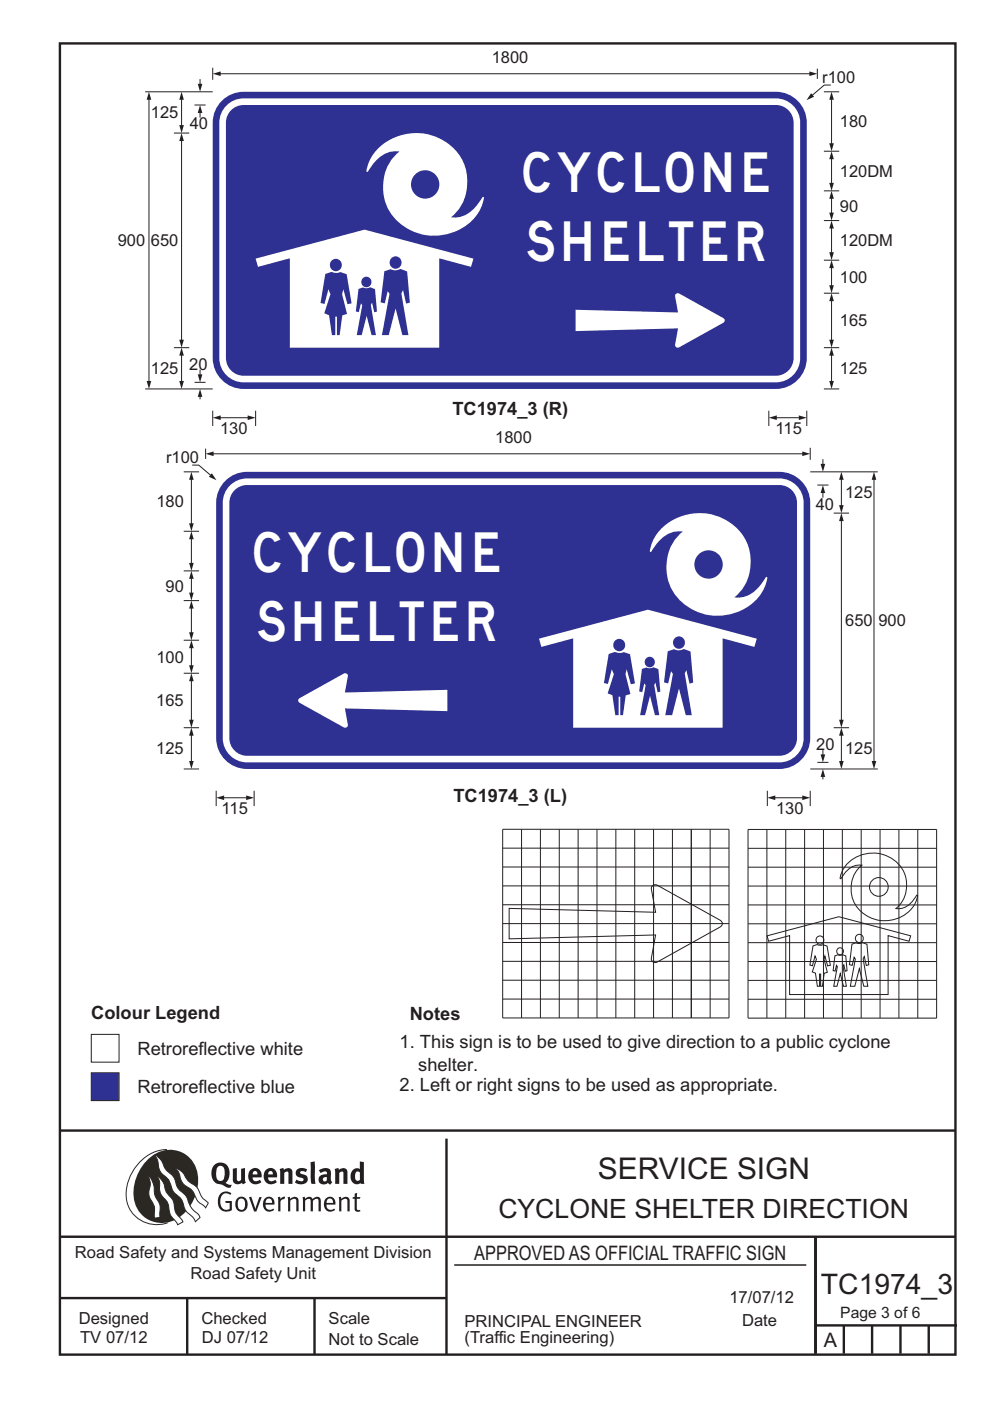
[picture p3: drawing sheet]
<svg xmlns="http://www.w3.org/2000/svg" width="210mm" height="297mm" viewBox="0 0 210 297" stroke-linecap="round" stroke-linejoin="round" font-family="sans-serif">
<g fill="none" stroke="#231f20" stroke-width=".51">
<path d="M12.7 9.2h190v278h-190zM12.7 239.7h189.9M94.7 241.4v45.8M12.7 262.2h190.1M12.7 275.2h82M39.7 275.2v12M66.7 275.2v12M173 262.2v24.8M173 281h30M179 281v6M185 281v6M191 281v6"/>
<path d="M197 281v6"/>
</g>
<path d="M96.4 268.2h74.6" fill="none" stroke="#231f20" stroke-width=".21"/>
<path d="M35.4 243.7a9.3 9.3 0 0 0-8.6 8.6 6.5 6.5 0 0 0 8.8 7" fill="none" stroke="#2b2824" stroke-width=".21"/>
<path d="M31.4 245.8a6.1 6.1 0 0 1 6.8-1.6 6.1 6.1 0 0 1 3.8 5.7 9.5 9.5 0 0 1-5.9 9.2 6 6 0 0 1-7.8-6.3 10.3 10.3 0 0 1 3.1-7z" fill-rule="evenodd" fill="#2b2824"/>
<g fill="#fff" stroke="#2b2824" stroke-width=".21">
<path d="M31.6 249.4a1.47 1.47 0 0 1 .7 1.1l.4 1.5a4.1 4.1 0 0 0 1.1 3l.2 1.1v2l-1.2 .2-.1-1a3.9 3.9 0 0 0-.9-3.3 5 5 0 0 1 .1-2.9z" fill-rule="evenodd"/>
<path d="M37.2 247.7l.6 .2a4.2 4.2 0 0 1 1.9 2.3l1.1 .8a3.2 3.2 0 0 1 1.7 2.3l.6 .8 1.1 1-.6 1-.4-.5a3.8 3.8 0 0 1-2-2.6 4.6 4.6 0 0 0-2-1.7 5.1 5.1 0 0 1-1.3-2.8z" fill-rule="evenodd"/>
<path d="M32.8 244.9a3.4 3.4 0 0 1 2 2.5l.8 1a4.3 4.3 0 0 1 2 3.2l.6 .9a5 5 0 0 1 2.1 3.1l.7 .9a2.97 2.97 0 0 1 1.4 1.6l-1 .9a3.2 3.2 0 0 0-1.5-1.8l-.7-.9a4.6 4.6 0 0 0-2.2-3.3 4 4 0 0 1-1-2.4 4 4 0 0 0-1.6-1.7 3.6 3.6 0 0 1-.9-2.7z" fill-rule="evenodd"/>
<path d="M33.4 249.4l.8 .7 .6 1a4.4 4.4 0 0 0 1.7 3.1l.4 .9a3.9 3.9 0 0 0 1.6 3.4l.3 .6-1.1 .6a3.5 3.5 0 0 0-1.4-1.8l-.2-.5a5.9 5.9 0 0 0-1-3.1 3.6 3.6 0 0 1-1.2-3.5z" fill-rule="evenodd"/>
</g>
<g fill="#231f20">
<path d="M46.8 253.1a1.74 1.74 0 0 1 2.3-.1l-.2 .3a1.25 1.25 0 0 0-1.5-.2 1.25 1.25 0 0 0-.7 1.2 1.74 1.74 0 0 0 1.3 2.2l.7-.2v-1.2h-.8l-.1-.5h1.4v2a1.92 1.92 0 0 1-2.2 0 1.92 1.92 0 0 1-.8-2.1l.3-1z" fill-rule="evenodd"/>
<path d="M50.6 254.4a.88 .88 0 0 1 1.1-.1 .88 .88 0 0 1 .3 1.1 .88 .88 0 0 1-.8 1.1l-.5-.2a2.24 2.24 0 0 1-.1-1.9zM50.3 254.1a1.93 1.93 0 0 0 .4 2.7 1.47 1.47 0 0 0 1.5-.4 1.47 1.47 0 0 0 .3-1.6 1.27 1.27 0 0 0-.9-1 1.27 1.27 0 0 0-1.3 .3z" fill-rule="evenodd"/>
<path d="M52.8 253.8l.5-.1 .9 2.6 .8-2.5h.5l-1.1 3.1h-.5z" fill-rule="evenodd"/>
<path d="M56.7 254.2a.72 .72 0 0 1 .8 .1 .72 .72 0 0 1 .2 .7h-1.4zM56.4 253.9a1.74 1.74 0 0 0 .5 3l1.1-.3 .1-.1-.1-.3a.96 .96 0 0 1-1.2 .2 .96 .96 0 0 1-.5-1h1.9a1.25 1.25 0 0 0-.4-1.4 1.25 1.25 0 0 0-1.4-.1z" fill-rule="evenodd"/>
<path d="M58.9 253.9l.5-.2 .1 .5 .4-.4 .6-.1-.2 .6a.67 .67 0 0 0-.8 .6v1.9h-.5z" fill-rule="evenodd"/>
<path d="M61 253.9l.4-.2 .2 .4a.93 .93 0 0 1 1-.4 .93 .93 0 0 1 .7 .8v2.3h-.5v-2.4a.83 .83 0 0 0-1.2 .2v2.2h-.5z" fill-rule="evenodd"/>
<path d="M64.2 253.8l.4-.1 .2 .4a.87 .87 0 0 1 .8-.4 .87 .87 0 0 1 .7 .5h.1a.89 .89 0 0 1 .9-.5 .89 .89 0 0 1 .7 .8v2.3h-.4l-.1-2.5a.87 .87 0 0 0-1.1 .3v2.2h-.5l-.1-2.5a.8 .8 0 0 0-1.1 .3v2.2h-.4z" fill-rule="evenodd"/>
<path d="M69.6 254.2a.72 .72 0 0 1 .8 .1 .72 .72 0 0 1 .2 .7h-1.3zM69.3 253.9a1.74 1.74 0 0 0 .6 3l1.1-.3 .1-.1-.2-.3a.96 .96 0 0 1-1.1 .2 .96 .96 0 0 1-.5-1h1.8a1.25 1.25 0 0 0-.4-1.4 1.25 1.25 0 0 0-1.4-.1z" fill-rule="evenodd"/>
<path d="M71.8 253.9l.5-.2 .2 .4a.93 .93 0 0 1 .9-.4 .93 .93 0 0 1 .8 .8v2.3h-.5l-.1-2.4a.83 .83 0 0 0-1.2 .2v2.2h-.5z" fill-rule="evenodd"/>
<path d="M75.3 253l.5-.1-.1 .9h.8l-.2 .4h-.6v2.2l.2 .1h.5v.3a.76 .76 0 0 1-1.2-.6v-2h-.4v-.4h.4z" fill-rule="evenodd"/>
<path d="M46.2 247.4l.4-.2a.95 .95 0 0 1 1.1 1.3v.3a1.13 1.13 0 0 1-1 1.6 1.39 1.39 0 0 1-.9-1.8l.2-.9zM45.6 246.8a2.61 2.61 0 0 0 .5 4.2l1.1 .2a1.66 1.66 0 0 0 1.7 .6l.3-.6h-.7l-.7-.4a2.7 2.7 0 0 0-.1-4.1 1.97 1.97 0 0 0-2.1 .1z" fill-rule="evenodd"/>
<path d="M49.4 247.8l.8-.2 .1 2.6 .3 .2 .5-.3v-2.3l.9-.2v2.6l.2 .5-.6 .4-.3-.3a1.12 1.12 0 0 1-1.3 .2 1.12 1.12 0 0 1-.6-1.1z" fill-rule="evenodd"/>
<path d="M53.8 248.4l.6-.1 .2 .7h-1zM53 248.2a1.74 1.74 0 0 0 .1 2.4 1.74 1.74 0 0 0 2.3 0l-.3-.5a.85 .85 0 0 1-.9 .3 .85 .85 0 0 1-.6-.8h1.9a1.47 1.47 0 0 0-.7-1.8 1.47 1.47 0 0 0-1.8 .4z" fill-rule="evenodd"/>
<path d="M57.1 248.4l.5-.1 .3 .7h-1zM56.2 248.2a1.74 1.74 0 0 0 .1 2.4 1.74 1.74 0 0 0 2.4 0l-.3-.5a.85 .85 0 0 1-1 .3 .85 .85 0 0 1-.5-.8h1.9a1.47 1.47 0 0 0-.7-1.8 1.47 1.47 0 0 0-1.9 .4z" fill-rule="evenodd"/>
<path d="M59.3 247.9l.8-.3 .2 .4a.99 .99 0 0 1 1.1-.3 .99 .99 0 0 1 .6 .9v2.4h-.8l-.1-2.5a.56 .56 0 0 0-.8 .2v2.3h-.9z" fill-rule="evenodd"/>
<path d="M62.9 248.1a1.97 1.97 0 0 1 2.3-.2l-.4 .6a.7 .7 0 0 0-1.1 .2l.4 .2a1.06 1.06 0 0 1 1.2 1 1.06 1.06 0 0 1-.9 1.1 2.32 2.32 0 0 1-1.8-.3l.3-.6 .1 .1a.86 .86 0 0 0 1.4-.1 .85 .85 0 0 0-.9-.5 .94 .94 0 0 1-.6-1.5z" fill-rule="evenodd"/>
<path d="M68.6 249.8l.7-.2v.7l-.6 .2-.2-.5zM67.6 248.1l.5 .6a1.1 1.1 0 0 1 1.2-.2v.5a1.27 1.27 0 0 0-1.3 .2 1.27 1.27 0 0 0-.3 1.4 1.24 1.24 0 0 0 1.9 .2l.4 .4 .4-.6a1.3 1.3 0 0 1-.2-1.4 1.22 1.22 0 0 0-.4-1.4 2.31 2.31 0 0 0-2.2 .3z" fill-rule="evenodd"/>
<path d="M71 247.9l.7-.3 .2 .4a.99 .99 0 0 1 1.1-.3 .99 .99 0 0 1 .7 .9v2.4h-.9v-2.5a.56 .56 0 0 0-.8 .2v2.3h-.9z" fill-rule="evenodd"/>
<path d="M75.6 248.4h.3l.4 .2v1.6l-.6 .2a1.49 1.49 0 0 1-.1-2zM76.3 246.2v1.7a1.43 1.43 0 0 0-1.5 .2 1.43 1.43 0 0 0-.4 1.4 1.33 1.33 0 0 0 .6 1.4 1.33 1.33 0 0 0 1.5-.1v.2h.8l-.1-4.6z" fill-rule="evenodd"/>
<path d="M65.9 246.4l.8-.2 .2 4.8h-.8l-.2-1.1z" fill-rule="evenodd"/>
</g>
<g fill="none" stroke="#231f20" stroke-width=".21">
<path d="M110.6 175.8v40M114.6 175.8v40M118.6 175.8v40M122.6 175.8v40M126.6 175.8v40M130.6 175.8v40M134.6 175.8v40M138.6 175.8v40M142.6 175.8v40M146.6 175.8v40M146.6 175.8h-40v24.7v15.3h40M146.6 175.8h8v13.4v26.6h-8"/>
<path d="M150.6 175.8v40M154.6 179.8h-48M158.7 175.9h40v40h-40zM158.7 179.9h40M162.7 175.9v40M166.7 175.9v40M170.7 175.9v40M174.7 175.9v40M178.7 175.9v40M182.7 175.9v40M186.7 175.9v40M190.7 175.9v40"/>
<path d="M194.7 175.9v40M108 192.6l31.1 .8-.9-4.9a.83 .83 0 0 1 .3-.8 .83 .83 0 0 1 .9 0l13.3 7.4a.8 .8 0 0 1 .5 .7 .8 .8 0 0 1-.5 .8l-13.6 7.5a.82 .82 0 0 1-.9-.9l.9-5-31.1 .9zM154.6 199.8h-48M154.6 195.8h-48M154.6 191.8h-48M154.6 187.8h-48M154.6 183.8h-48M158.7 199.9h40M158.7 195.9h40M158.7 191.9h40M158.7 187.9h40M158.7 183.9h40"/>
<path d="M162.7 198.4l15.2-4 15.2 4-.3 1.2-4.4-1.2v12.5h-20.9v-12.5l-4.5 1.2zM179.9 182.9a7.4 7.4 0 0 1 12.3 3.5 6.3 6.3 0 0 1-2.2 6.2 4.7 4.7 0 0 0 4.4-2.8h.2a6.8 6.8 0 0 1-7.4 5.4 6.7 6.7 0 0 1-6.3-4.3 6.7 6.7 0 0 1 1.9-7.5 4.7 4.7 0 0 0-4.4 2.8l-.2 .1a5.1 5.1 0 0 1 1.7-3.4zM154.6 211.8h-48M154.6 207.8h-48M154.6 203.8h-48M158.7 211.9h40M158.7 207.9h40M158.7 203.9h40M172.4 200.6l.9-.3 .6 .1 .6-.1 .9 .3 .7 4.1-.6 .1-.5-2.1-.2 .7 .7 2.7-.7 .2-.4 2.8h-.3v-2.6h-.3v2.6h-.4l-.4-2.8-.7-.2 .9-2.7-.3-.7-.6 2.1-.5-.2zM177.1 202.7l.6-.3 .5 .2 .5-.2 .7 .3 .3 3.1-.4 .1-.3-1.3-.2 .3 .7 4.2h-.6l-.7-2.7-.7 2.7h-.7l.8-4.2-.2-.2-.3 1.2-.4-.1zM180.7 200.2l.9-.3a1.44 1.44 0 0 0 1.4 0l.9 .3 .4 4.4-.6 .1-.4-1.9-.2 .5 1 5.8h-.9l-.9-3.7-1 3.7h-.9l1-5.8-.2-.3-.4 1.7-.6-.2z"/>
<circle cx="173.9" cy="199.3" r=".85"/>
<circle cx="182.3" cy="199" r=".85"/>
<circle cx="186.4" cy="188" r="1.98"/>
<circle cx="178.2" cy="201.7" r=".73"/>
</g>
<path d="M47.5 102.3a6.5 6.5 0 0 1 4.9-2.3h112.9a6.5 6.5 0 0 1 6.6 6.6v49.9a6.5 6.5 0 0 1-6.6 6.5h-112.9a6.5 6.5 0 0 1-6.5-6.5v-49.9a6.5 6.5 0 0 1 1.6-4.3z" fill-rule="evenodd" fill="#2e3092"/>
<path d="M48.5 103.3a5.1 5.1 0 0 1 3.9-1.9h112.9a5.1 5.1 0 0 1 5.2 5.2v49.9a5.1 5.1 0 0 1-5.2 5.1h-112.9a5.1 5.1 0 0 1-5.1-5.1v-49.9a5.1 5.1 0 0 1 1.2-3.3z" fill-rule="evenodd" fill="#fff"/>
<path d="M49.7 103.9a3.7 3.7 0 0 1 2.7-1.1h112.9a3.7 3.7 0 0 1 3.8 3.8v49.9a3.7 3.7 0 0 1-3.8 3.7h-112.9a3.7 3.7 0 0 1-3.7-3.7v-49.9a3.7 3.7 0 0 1 1-2.7z" fill-rule="evenodd" fill="#2e3092"/>
<g fill="#fff">
<path d="M114.3 135.4l23.1-6.1 23.1 6.1-.5 1.8-6.7-1.9v19h-31.7v-19l-6.8 1.9z" fill-rule="evenodd"/>
<path d="M140.7 111.7a8.1 8.1 0 0 0-2.8 5.3h.1a11.9 11.9 0 0 1 3.8-3.9l1.9-.4h1.1a10.1 10.1 0 0 0-3.1 10.2 10.1 10.1 0 0 0 7.7 7.3 11.3 11.3 0 0 0 12.5-5.1 6.3 6.3 0 0 0 .8-2.7l-.1-.1a12 12 0 0 1-3.9 3.9l-1.8 .5-1.1-.1a10.1 10.1 0 0 0 3.1-10.2 10.1 10.1 0 0 0-7.9-7.3 11.8 11.8 0 0 0-10.3 2.6zM147.3 119.7a3 3 0 0 1 6 0 3 3 0 0 1-6 0z" fill-rule="evenodd"/>
</g>
<g fill="#2e3092">
<path d="M141.6 138.1l1.3-.5a2.15 2.15 0 0 0 2.2 0l1.4 .5 .5 6.6-.8 .2-.6-2.8-.4 .7 1.5 8.8h-1.2l-1.5-5.6-1.4 5.6h-1.5l1.6-8.7-.4-.6-.6 2.6-.9-.2z" fill-rule="evenodd"/>
<path d="M136.2 141.8l.9-.3a1.58 1.58 0 0 0 1.5 0l1 .4 .5 4.7-.6 .2-.5-2.1-.2 .5 1 6.4h-.9l-1-4.1-1.1 4.1h-1l1.1-6.3-.2-.4-.5 1.9-.6-.2z" fill-rule="evenodd"/>
<path d="M129.1 138.7l1.3-.5 1.1 .2 .8-.1 1.3 .4 1.1 6.2-.9 .2-.9-3.2-.2 1.1 1 4.1-1 .3-.6 4.2h-.5v-3.9h-.4v3.9h-.7l-.6-4.2-1-.4 1.3-4-.4-1.1-.9 3.1-.8-.2z" fill-rule="evenodd"/>
<circle cx="144" cy="136.3" r="1.29"/>
<circle cx="137.8" cy="140.4" r="1.1"/>
<circle cx="131.3" cy="136.8" r="1.29"/>
</g>
<path d="M63.4 148.1l9.8-5.4a.56 .56 0 0 1 .6 .7l-.6 3.4 21.7-.5v4.5l-21.7-.6 .6 3.5a.58 .58 0 0 1-.3 .5 .58 .58 0 0 1-.6 0l-9.3-5.2a.56 .56 0 0 1-.2-.9z" fill-rule="evenodd" fill="#fff"/>
<path d="M40.8 98.6h1.3l2.6 2.2M43.6 95.1v2.2" fill="none" stroke="#231f20" stroke-width=".21"/>
<path d="M44.9 100.3l1 1.5-1.6-.7z" fill="#231f20"/>
<path d="M39 100h3.2M40.6 101.6v9.5M39 127.3h3.2M39 135.7h3.2M39 154.3h3.2M39 142.7h3.2M39 163h3.2" fill="none" stroke="#231f20" stroke-width=".21"/>
<g fill="#231f20">
<path d="M40.6 100l.5 1.7h-1z"/>
<path d="M40.1 110.9h1l-.5 1.7z"/>
</g>
<path d="M40.6 144.3v8.4" fill="none" stroke="#231f20" stroke-width=".21"/>
<g fill="#231f20">
<path d="M40.6 142.7l.5 1.7h-1z"/>
<path d="M40.1 152.6h1l-.5 1.7z"/>
</g>
<path d="M40.6 155.8v5.7" fill="none" stroke="#231f20" stroke-width=".21"/>
<g fill="#231f20">
<path d="M40.1 161.3h1l-.5 1.7z"/>
<path d="M40.6 154.3l.5 1.7h-1z"/>
</g>
<path d="M40.6 137.3v3.9" fill="none" stroke="#231f20" stroke-width=".21"/>
<g fill="#231f20">
<path d="M40.1 141h1l-.5 1.7z"/>
<path d="M40.6 135.7l.5 1.7h-1z"/>
</g>
<path d="M40.6 128.9v5.3" fill="none" stroke="#231f20" stroke-width=".21"/>
<g fill="#231f20">
<path d="M40.6 127.3l.5 1.7h-1z"/>
<path d="M40.1 134h1l-.5 1.7z"/>
</g>
<path d="M39 112.6h3.2M40.6 122.6v3.2" fill="none" stroke="#231f20" stroke-width=".21"/>
<g fill="#231f20">
<path d="M40.1 125.6h1l-.5 1.7z"/>
<path d="M40.6 121l.5 1.7h-1z"/>
</g>
<path d="M45.2 96.2h125.1M171.9 94.9v2.6" fill="none" stroke="#231f20" stroke-width=".21"/>
<g fill="#231f20">
<path d="M43.6 96.2l1.7-.5v1z"/>
<path d="M170.2 95.7l1.7 .5-1.7 .5z"/>
</g>
<path d="M40.6 114.2v5.3" fill="none" stroke="#231f20" stroke-width=".21"/>
<g fill="#231f20">
<path d="M40.6 112.6l.5 1.7h-1z"/>
<path d="M40.1 119.3h1l-.5 1.7z"/>
</g>
<path d="M185.4 101.6v59.9" fill="none" stroke="#231f20" stroke-width=".21"/>
<g fill="#231f20">
<path d="M185.4 100l.5 1.7h-1z"/>
<path d="M184.9 161.3h1l-.5 1.7z"/>
</g>
<path d="M174.5 104.4v1.1" fill="none" stroke="#231f20" stroke-width=".21"/>
<path d="M174.5 102.8l.5 1.7h-.9z" fill="#231f20"/>
<path d="M174.5 97.4v1.1M171.9 100h14.3M173.4 102.8h2.3" fill="none" stroke="#231f20" stroke-width=".21"/>
<path d="M174.1 98.3h.9l-.5 1.7z" fill="#231f20"/>
<path d="M174.5 159v1.1M171.9 163h14.3M173.4 161.6h2.3" fill="none" stroke="#231f20" stroke-width=".21"/>
<path d="M174.1 159.9h.9l-.5 1.7z" fill="#231f20"/>
<path d="M174.5 164.6v.6" fill="none" stroke="#231f20" stroke-width=".21"/>
<path d="M174.5 163l.5 1.7h-.9z" fill="#231f20"/>
<path d="M178.5 155.8v5.7" fill="none" stroke="#231f20" stroke-width=".21"/>
<g fill="#231f20">
<path d="M178.5 154.3l.4 1.7h-.9z"/>
<path d="M178 161.3h.9l-.4 1.7z"/>
</g>
<path d="M164.3 169.1h6" fill="none" stroke="#231f20" stroke-width=".21"/>
<g fill="#231f20">
<path d="M162.8 169.1l1.6-.4v.9z"/>
<path d="M170.2 168.7l1.7 .4-1.7 .5z"/>
</g>
<path d="M176.8 108.8h3.3M178.5 110.3v42.4M176.8 154.3h3.3M171.9 167.7v3.2" fill="none" stroke="#231f20" stroke-width=".21"/>
<g fill="#231f20">
<path d="M178 152.6h.9l-.4 1.7z"/>
<path d="M178.5 108.8l.4 1.7h-.9z"/>
</g>
<path d="M178.5 101.6v5.6" fill="none" stroke="#231f20" stroke-width=".21"/>
<g fill="#231f20">
<path d="M178.5 100l.4 1.7h-.9z"/>
<path d="M178 107.1h.9l-.4 1.7z"/>
</g>
<path d="M39 121h3.2M45.9 167.7v3.2M47.4 169.1h5M53.9 167.7v3.2M162.8 167.7v3.2" fill="none" stroke="#231f20" stroke-width=".21"/>
<g fill="#231f20">
<path d="M45.9 169.1l1.6-.4v.9z"/>
<path d="M52.2 168.7l1.7 .4-1.7 .5z"/>
</g>
<path d="M46.7 21.7a6.5 6.5 0 0 1 5-2.2h112.9a6.5 6.5 0 0 1 6.5 6.5v49.9a6.5 6.5 0 0 1-6.5 6.6h-112.9a6.5 6.5 0 0 1-6.6-6.6v-49.9a6.5 6.5 0 0 1 1.6-4.3z" fill-rule="evenodd" fill="#2e3092"/>
<path d="M47.7 22.7a5.1 5.1 0 0 1 4-1.8h112.9a5.1 5.1 0 0 1 5.1 5.1v49.9a5.1 5.1 0 0 1-5.1 5.2h-112.9a5.1 5.1 0 0 1-5.2-5.2v-49.9a5.1 5.1 0 0 1 1.2-3.3z" fill-rule="evenodd" fill="#fff"/>
<path d="M49 23.4a3.7 3.7 0 0 1 2.7-1.1h112.9a3.7 3.7 0 0 1 3.7 3.7v49.9a3.7 3.7 0 0 1-3.7 3.8h-112.9a3.7 3.7 0 0 1-3.8-3.8v-49.9a3.7 3.7 0 0 1 1.1-2.6z" fill-rule="evenodd" fill="#2e3092"/>
<g fill="#fff">
<path d="M54.2 54.8l23.1-6.1 23.1 6.1-.5 1.8-6.7-1.8v18.9h-31.7v-18.9l-6.8 1.8z" fill-rule="evenodd"/>
<path d="M80.6 31.1a8.1 8.1 0 0 0-2.8 5.3l.1 .1a11.9 11.9 0 0 1 3.8-3.9l1.9-.5h1.1a10.1 10.1 0 0 0-3.1 10.2 10.1 10.1 0 0 0 7.7 7.3 11.3 11.3 0 0 0 12.5-5.1 6.3 6.3 0 0 0 .8-2.7l-.1-.1a12 12 0 0 1-3.9 3.9l-1.8 .5h-1.1a10.1 10.1 0 0 0 3.1-10.3 10.1 10.1 0 0 0-7.9-7.3 11.8 11.8 0 0 0-10.3 2.6zM87.2 39.1a3 3 0 0 1 6 0 3 3 0 0 1-6 0z" fill-rule="evenodd"/>
</g>
<g fill="#2e3092">
<path d="M81.5 57.5l1.3-.4a2.15 2.15 0 0 0 2.2-.1l1.4 .6 .5 6.5-.8 .3-.6-2.9-.4 .7 1.5 8.9h-1.3l-1.4-5.7-1.4 5.7h-1.5l1.6-8.8-.4-.6-.6 2.6-.9-.2z" fill-rule="evenodd"/>
<path d="M76 61.3l1-.4a1.58 1.58 0 0 0 1.5 0l1 .4 .5 4.8-.6 .1-.5-2.1-.2 .6 1 6.4h-.9l-1-4.1-1.1 4.1h-1l1.1-6.4-.2-.4-.5 1.9-.6-.2z" fill-rule="evenodd"/>
<path d="M69 58.1l1.3-.5 1.1 .3 .8-.2 1.3 .4 1.1 6.2-.9 .2-.9-3.2-.2 1.1 1 4.2-1 .3-.6 4.2h-.5v-4h-.4v4h-.7l-.6-4.3-1-.4 1.3-4-.4-1.1-.9 3.2-.8-.3z" fill-rule="evenodd"/>
<circle cx="83.9" cy="55.7" r="1.29"/>
<circle cx="77.7" cy="59.8" r="1.1"/>
<circle cx="71.2" cy="56.2" r="1.29"/>
</g>
<path d="M122.1 65.7l21.7 .6-.6-3.5a.58 .58 0 0 1 .3-.6 .58 .58 0 0 1 .6 0l9.3 5.2a.56 .56 0 0 1 .3 .5 .56 .56 0 0 1-.3 .6l-9.6 5.2a.56 .56 0 0 1-.6-.6l.6-3.5-21.7 .6z" fill-rule="evenodd" fill="#fff"/>
<path d="M173.4 14.5v2.2M176.2 18h-1.4l-2.6 2.2" fill="none" stroke="#231f20" stroke-width=".21"/>
<path d="M172 19.8l.7 .7-1.6 .7z" fill="#231f20"/>
<path d="M174.7 19.5h3.3M176.4 21v9.5M174.7 46.8h3.3M174.7 55.2h3.3M174.7 73.7h3.3M174.7 62.2h3.3M174.7 82.5h3.3" fill="none" stroke="#231f20" stroke-width=".21"/>
<g fill="#231f20">
<path d="M176.4 19.5l.5 1.7h-1z"/>
<path d="M175.9 30.4h1l-.5 1.7z"/>
</g>
<path d="M176.4 63.7v8.5" fill="none" stroke="#231f20" stroke-width=".21"/>
<g fill="#231f20">
<path d="M176.4 62.2l.5 1.7h-1z"/>
<path d="M175.9 72h1l-.5 1.7z"/>
</g>
<path d="M176.4 75.3v5.6" fill="none" stroke="#231f20" stroke-width=".21"/>
<g fill="#231f20">
<path d="M175.9 80.8h1l-.5 1.7z"/>
<path d="M176.4 73.7l.5 1.7h-1z"/>
</g>
<path d="M176.4 56.7v3.9" fill="none" stroke="#231f20" stroke-width=".21"/>
<g fill="#231f20">
<path d="M175.9 60.5h1l-.5 1.7z"/>
<path d="M176.4 55.2l.5 1.7h-1z"/>
</g>
<path d="M176.4 48.3v5.3" fill="none" stroke="#231f20" stroke-width=".21"/>
<g fill="#231f20">
<path d="M176.4 46.8l.5 1.7h-1z"/>
<path d="M175.9 53.5h1l-.5 1.7z"/>
</g>
<path d="M174.7 32.1h3.3M176.4 42v3.2" fill="none" stroke="#231f20" stroke-width=".21"/>
<g fill="#231f20">
<path d="M175.9 45.1h1l-.5 1.7z"/>
<path d="M176.4 40.5l.5 1.7h-1z"/>
</g>
<path d="M45.1 14.4v2.5M46.7 15.6h125.1" fill="none" stroke="#231f20" stroke-width=".21"/>
<g fill="#231f20">
<path d="M171.7 15.1l1.7 .5-1.7 .5z"/>
<path d="M45.1 15.6l1.7-.5v1z"/>
</g>
<path d="M176.4 33.6v5.3" fill="none" stroke="#231f20" stroke-width=".21"/>
<g fill="#231f20">
<path d="M176.4 32.1l.5 1.7h-1z"/>
<path d="M175.9 38.8h1l-.5 1.7z"/>
</g>
<path d="M31.6 21v59.9" fill="none" stroke="#231f20" stroke-width=".21"/>
<g fill="#231f20">
<path d="M31.6 19.5l.5 1.7h-1z"/>
<path d="M31.1 80.8h1l-.5 1.7z"/>
</g>
<path d="M42.4 23.8v1.1" fill="none" stroke="#231f20" stroke-width=".21"/>
<path d="M42.4 22.3l.5 1.7h-1z" fill="#231f20"/>
<path d="M30.8 19.5h14.3M42.4 16.8v1.1M41.3 22.3h2.3" fill="none" stroke="#231f20" stroke-width=".21"/>
<path d="M41.9 17.8h1l-.5 1.7z" fill="#231f20"/>
<path d="M42.4 78.4v1.1M30.8 82.5h14.3M41.3 81.1h2.3" fill="none" stroke="#231f20" stroke-width=".21"/>
<path d="M41.9 79.4h1l-.5 1.7z" fill="#231f20"/>
<path d="M42.4 84v.7" fill="none" stroke="#231f20" stroke-width=".21"/>
<path d="M42.4 82.5l.5 1.7h-1z" fill="#231f20"/>
<path d="M38.5 75.3v5.6" fill="none" stroke="#231f20" stroke-width=".21"/>
<g fill="#231f20">
<path d="M38.5 73.7l.5 1.7h-1z"/>
<path d="M38 80.8h1l-.5 1.7z"/>
</g>
<path d="M46.7 88.6h6" fill="none" stroke="#231f20" stroke-width=".21"/>
<g fill="#231f20">
<path d="M52.5 88.1l1.7 .5-1.7 .5z"/>
<path d="M45.1 88.6l1.7-.5v1z"/>
</g>
<path d="M36.9 28.2h3.2M38.5 29.8v42.4M36.9 73.7h3.2M45.1 87.1v3.2" fill="none" stroke="#231f20" stroke-width=".21"/>
<g fill="#231f20">
<path d="M38 72h1l-.5 1.7z"/>
<path d="M38.5 28.2l.5 1.7h-1z"/>
</g>
<path d="M38.5 21v5.7" fill="none" stroke="#231f20" stroke-width=".21"/>
<g fill="#231f20">
<path d="M38.5 19.5l.5 1.7h-1z"/>
<path d="M38 26.5h1l-.5 1.7z"/>
</g>
<path d="M174.7 40.5h3.3M54.2 87.1v3.2M163.1 87.1v3.2M164.6 88.6h5M171.1 87.1v3.2" fill="none" stroke="#231f20" stroke-width=".21"/>
<g fill="#231f20">
<path d="M169.4 88.1l1.7 .5-1.7 .5z"/>
<path d="M163.1 88.6l1.7-.5v1z"/>
</g>
<path d="M19.4 219.3h5.9v5.9h-5.9z" fill-rule="evenodd" fill="#fff" stroke="#231f20" stroke-width=".21"/>
<path d="M19.4 227.5h5.9v5.8h-5.9z" fill-rule="evenodd" fill="#2e3092" stroke="#231f20" stroke-width=".21"/>
<g font-size="8.4" fill="#fff">
<text x="111.1" y="40.7">CYCLONE</text>
<text x="111.9" y="55.4">SHELTER</text>
<text x="53.9" y="121.3">CYCLONE</text>
<text x="54.7" y="136">SHELTER</text>
</g>
<text font-size="6.4" fill="#231f20" x="126.8" y="250">SERVICE SIGN</text>
<text font-size="6" fill="#231f20" x="174.1" y="274.3">TC1974_3</text>
<text font-size="5.6" fill="#231f20" x="105.7" y="258.2">CYCLONE SHELTER DIRECTION</text>
<g font-size="4.2" fill="#231f20">
<text x="100.6" y="267.2">APPROVED AS OFFICIAL TRAFFIC SIGN</text>
<text x="174.7" y="285.6">A</text>
</g>
<g font-size="3.9" fill="#231f20">
<text x="95.9" y="88.1">TC1974_3 (R)</text>
<text x="96.2" y="170">TC1974_3 (L)</text>
<text x="19.3" y="216">Colour Legend</text>
<text x="86.9" y="216.3">Notes</text>
<text x="29.2" y="223.6">Retroreflective white</text>
<text x="84.8" y="222.2">1. This sign is to be used to give direction to a public cyclone</text>
<text x="88.7" y="227">shelter.</text>
<text x="29.2" y="231.8">Retroreflective blue</text>
<text x="84.8" y="231.3">2. Left or right signs to be used as appropriate.</text>
</g>
<g font-size="3.5" fill="#231f20">
<text x="104.3" y="13.3">1800</text>
<text x="174.4" y="17.6">r100</text>
<text x="32" y="25.1">125</text>
<text x="40.2" y="27.5">40</text>
<text x="178.1" y="27">180</text>
<text x="178.1" y="37.5">120DM</text>
<text x="178.1" y="44.8">90</text>
<text x="25" y="52.2">900 650</text>
<text x="178.1" y="52.2">120DM</text>
<text x="178.1" y="59.9">100</text>
<text x="178.1" y="69.2">165</text>
<text x="32" y="79.3">125</text>
<text x="40.1" y="78.5">20</text>
<text x="178.1" y="79.3">125</text>
<text x="46.7" y="92">130</text>
<text x="105" y="93.9">1800</text>
<text x="164.5" y="92">115</text>
<text x="35.2" y="98.2">r100</text>
<text x="33.2" y="107.6">180</text>
<text x="179.3" y="105.7">125</text>
<text x="173" y="108">40</text>
<text x="35.1" y="125.4">90</text>
<text x="179.3" y="132.8">650</text>
<text x="186.3" y="132.8">900</text>
<text x="33.2" y="140.5">100</text>
<text x="33.1" y="149.8">165</text>
<text x="33.1" y="159.9">125</text>
<text x="173.1" y="159.1">20</text>
<text x="179.3" y="159.9">125</text>
<text x="47" y="172.6">115</text>
<text x="164.6" y="172.6">130</text>
<text x="15.9" y="266.8">Road Safety and Systems Management Division</text>
<text x="40.4" y="271.1">Road Safety Unit</text>
<text x="16.7" y="280.7">Designed</text>
<text x="42.7" y="280.7">Checked</text>
<text x="69.7" y="280.7">Scale</text>
<text x="98.5" y="281.4">PRINCIPAL ENGINEER</text>
<text x="154.7" y="276.2">17/07/12</text>
<text x="157.4" y="281.2">Date</text>
<text x="17" y="284.8">TV 07/12</text>
<text x="42.8" y="284.8">DJ 07/12</text>
<text x="69.7" y="285.2">Not to Scale</text>
<text x="98.5" y="284.8">(Traffic Engineering)</text>
</g>
<text font-size="3.3" fill="#231f20" x="178.2" y="279.4">Page 3 of 6</text>
</svg>
